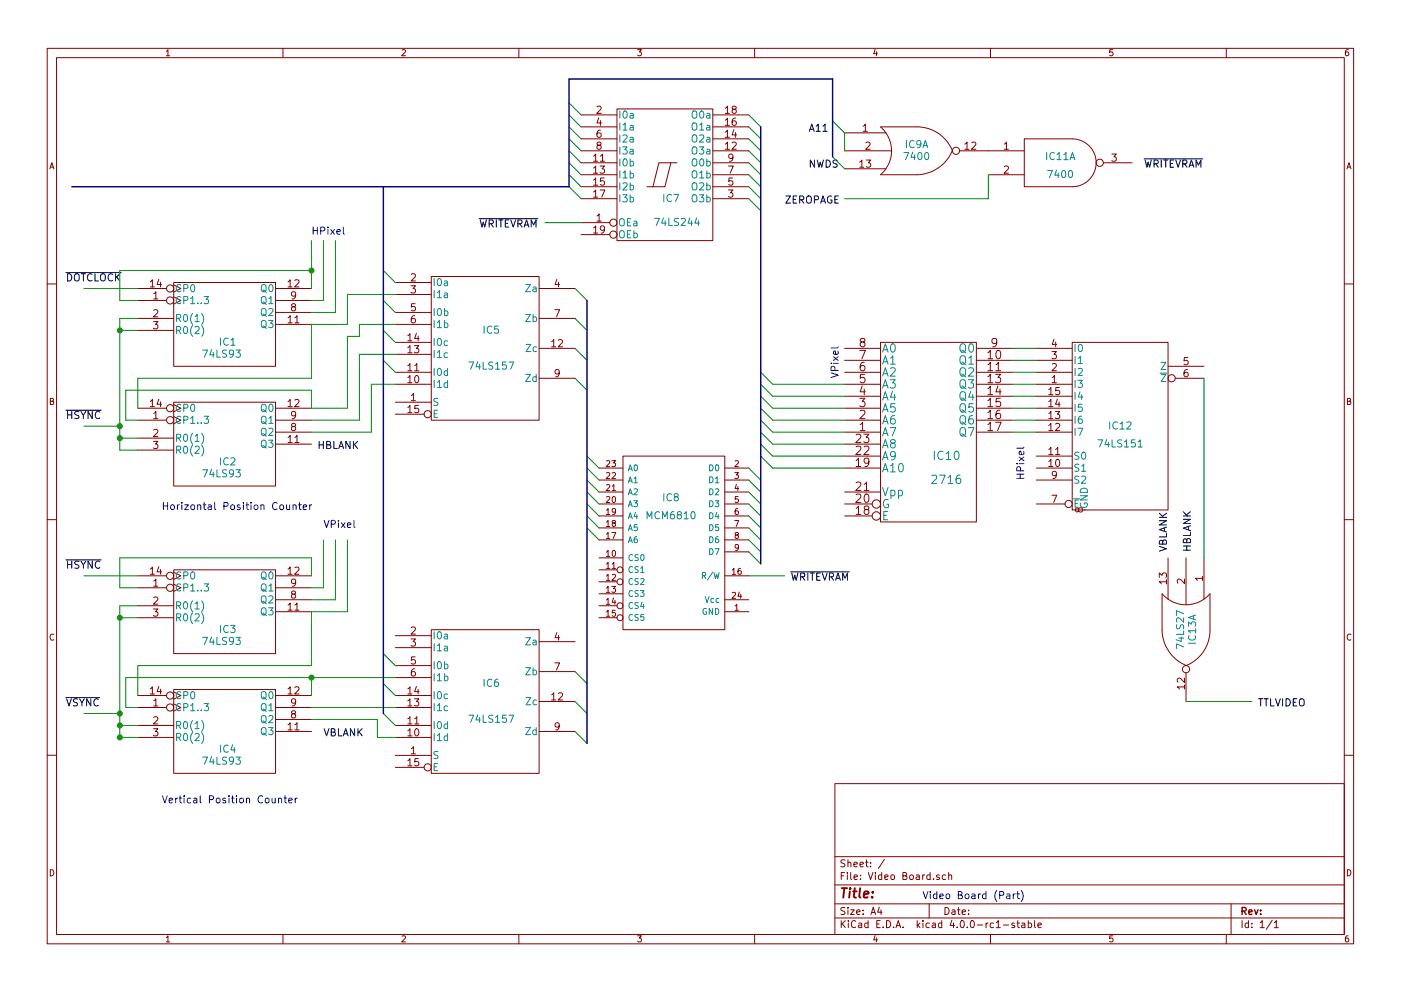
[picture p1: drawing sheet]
<svg xmlns="http://www.w3.org/2000/svg" width="297mm" height="210mm" viewBox="0 0 297 210" stroke-linecap="round" stroke-linejoin="round" font-family="sans-serif">
<g fill="none" stroke="#840000" stroke-width=".21">
<path d="M10 10.3h277v189.9h-277zM12 12.2h273v186.1h-273zM60 10.3v1.9M110 10.3v1.9M160 10.3v1.9M210 10.3v1.9M260 10.3v1.9M123.2 24.4h7.6M123.2 26.9h7.6M123.2 39.6h7.6M123.2 29.5h7.6M123.2 37.1h7.6"/>
<path d="M123.2 32h7.6M123.2 34.5h7.6M130.8 23.1h20.3v27.9h-20.3zM142.2 34.5l-1.2 5.1h-2.6M143.5 34.5h-3.8l-1.3 5.1h-1.2M151.1 24.4h7.6M151.1 26.9h7.6M151.1 39.6h7.6M151.1 29.5h7.6M151.1 37.1h7.6M151.1 32h7.6M151.1 34.5h7.6"/>
<path d="M179.1 32h9.9M179.1 28.2h8.7M179.1 35.8h8.7M186.7 26.9h7.6a8 8 0 0 1 7.6 5.1M186.7 26.9a6.7 6.7 0 0 1 0 10.2M201.9 32a8.3 8.3 0 0 1-7.6 5.1h-7.6M203.5 32h13.7M209.5 37.1h7.7M217.2 29.5h10.1a5.1 5.1 0 0 1 5.1 5 5.1 5.1 0 0 1-5.1 5.1h-10.1zM233.9 34.5h6.1M36.8 59.9h21.6v17.8h-21.6zM83.8 59.9h7.6"/>
<path d="M91.4 58.7h22.9v30.4h-22.9zM123.2 47.2h6.1M123.2 42.2h7.6M123.2 49.8h6.1M151.1 42.2h7.6M10 60.2h2M29.2 63.7h6.1M29.2 67.6h7.6M29.2 70.1h7.6M29.2 61.2h6.1M58.4 63.7h7.6M58.4 66.3h7.6"/>
<path d="M58.4 68.8h7.6M58.4 61.2h7.6M83.8 66.3h7.6M83.8 68.8h7.6M83.8 62.5h7.6M83.8 79h7.6M83.8 75.2h7.6M83.8 72.6h7.6M114.3 67.6h7.6M114.3 61.2h7.6M114.3 73.9h7.6M179.1 79h7.6"/>
<path d="M179.1 73.9h7.6M179.1 76.4h7.6M186.7 72.6h20.3v38.1h-20.3zM207 79h7.6M207 73.9h7.6M207 76.4h7.6M219.7 79h7.6M219.7 73.9h7.6M219.7 76.4h7.6M227.3 72.6h20.3v35.6h-20.3zM247.6 77.7h7.7M285 60.2h2"/>
<path d="M29.2 89.1h6.1M29.2 93h7.6M29.2 95.5h7.6M29.2 86.6h6.1M36.8 85.3h21.6v17.8h-21.6zM58.4 89.1h7.6M58.4 91.7h7.6M58.4 94.2h7.6M58.4 86.6h7.6M83.8 85.3h7.6M83.8 81.5h7.6M83.8 87.9h6.1"/>
<path d="M114.3 80.3h7.6M127 99.3h5.1M132.1 96.8h21.6v36.8h-21.6zM153.7 99.3h5M179.1 89.1h7.6M179.1 91.7h7.6M179.1 94.2h7.6M179.1 86.6h7.6M179.1 81.5h7.6M179.1 99.3h7.6M179.1 84.1h7.6M179.1 96.8h7.6"/>
<path d="M207 89.1h7.6M207 91.7h7.6M207 86.6h7.6M207 81.5h7.6M207 84.1h7.6M219.7 89.1h7.6M219.7 91.7h7.6M219.7 86.6h7.6M219.7 81.5h7.6M219.7 99.3h7.6M219.7 84.1h7.6M219.7 96.8h7.6"/>
<path d="M249.2 80.3h6.1M10 110.3h2M127 101.8h5.1M127 104.4h5.1M127 106.9h5.1M127 109.5h5.1M127 112h5.1M127 114.5h5.1M127 118.4h5.1M153.7 101.8h5M153.7 104.4h5M153.7 106.9h5"/>
<path d="M153.7 109.5h5M153.7 112h5M153.7 114.5h5M153.7 117.1h5M179.1 104.4h7.6M179.1 106.9h5.8M179.1 109.5h5.8M219.7 101.8h7.6M219.7 106.9h6.1M247.6 118.4v8.7M251.5 118.4v9.9M255.3 118.4v8.7"/>
<path d="M285 110.3h2M29.2 124.7h6.1M29.2 128.5h7.6M29.2 131.1h7.6M29.2 122.2h6.1M36.8 120.9h21.6v17.8h-21.6zM58.4 124.7h7.6M58.4 127.2h7.6M58.4 129.8h7.6M58.4 122.2h7.6M83.8 134.9h7.6M83.8 137.4h7.6"/>
<path d="M91.4 133.6h22.9v30.5h-22.9zM114.3 136.1h7.6M127 128.5h3.8M127 131.1h3.8M127 120.9h3.8M127 123.4h3.8M127 126h5.1M153.7 127.2h5M153.7 129.8h5M153.7 122.2h5M246.4 126v7.6a8.3 8.3 0 0 0 5.1 7.6M246.4 126a6.7 6.7 0 0 0 10.1 0"/>
<path d="M256.5 133.6a8 8 0 0 1-5 7.6M256.5 126v7.6M29.2 150.1h6.1M29.2 153.9h7.6M29.2 156.5h7.6M29.2 147.6h6.1M36.8 146.3h21.6v17.8h-21.6zM58.4 150.1h7.6M58.4 152.6h7.6M58.4 155.2h7.6M58.4 147.6h7.6M83.8 150.1h7.6"/>
<path d="M83.8 153.9h7.6M83.8 156.5h7.6M83.8 147.6h7.6M83.8 141.2h7.6M83.8 143.8h7.6M114.3 155.2h7.6M114.3 142.5h7.6M114.3 148.8h7.6M251.5 142.7v6.1M10 160.2h2M83.8 160.3h7.6M83.8 162.8h6.1"/>
<path d="M177 166.3h108v32h-108zM285 160.2h2M60 198.3v1.9M110 198.3v1.9M160 198.3v1.9M177 194.8h108M177 191.8h108M177 187.8h108M177 181.8h108M186.4 192.5l-.3 1h.9M186.8 193v1M187.5 182.3l-1.3 2"/>
<path d="M197 191.8v3M199.1 185.7l-.3-.1-.2 .2v.2l.5 .2v.3h-.5M200.5 185.7l-.4-.1-.3 .3v.6l.3 .1 .4-.1M201.1 185.7l.2-.1 .4 .1 .1 .9M201.1 185.1v1.5M210 198.3v1.9M211.2 196.8h.9M212.7 196.3h1.2M215.1 195.9l-.4-.1-.2 .2 .1 .3 .5 .1v.3h-.6M215.6 195.8h.6M215.8 195.3v1.3l.4 .2M216.7 195.9h.5l.1 .9"/>
<path d="M217.3 196.2l-.7 .3 .2 .3 .5-.1M218 195.9l.4-.1 .3 .3-.1 .6h-.6M218 195.3v1.5M219.4 195.3v1.3l.2 .2M220.1 196.3l.7-.1-.1-.3-.4-.1-.2 .2v.7h.6M260 198.3v1.9M261 191.8v6.5M269.7 195.2l-1.2 2M270.2 195.8l.4-.5v1.5M270.2 196.8h.8"/>
<circle cx="202.7" cy="32" r=".76"/>
<circle cx="233.2" cy="34.5" r=".76"/>
<circle cx="130" cy="49.8" r=".76"/>
<circle cx="130" cy="47.2" r=".76"/>
<circle cx="36.1" cy="63.7" r=".76"/>
<circle cx="36.1" cy="61.2" r=".76"/>
<circle cx="36.1" cy="89.1" r=".76"/>
<circle cx="36.1" cy="86.6" r=".76"/>
<circle cx="90.7" cy="87.9" r=".76"/>
<circle cx="248.4" cy="80.3" r=".76"/>
<circle cx="185.8" cy="109.5" r=".89"/>
<circle cx="185.8" cy="106.9" r=".89"/>
<circle cx="226.6" cy="106.9" r=".76"/>
<circle cx="36.1" cy="124.7" r=".76"/>
<circle cx="36.1" cy="122.2" r=".76"/>
<circle cx="131.4" cy="123.4" r=".63"/>
<circle cx="131.4" cy="120.9" r=".63"/>
<circle cx="131.4" cy="128.5" r=".63"/>
<circle cx="131.4" cy="131.1" r=".63"/>
<circle cx="36.1" cy="147.6" r=".76"/>
<circle cx="36.1" cy="150.1" r=".76"/>
<circle cx="251.5" cy="142" r=".76"/>
<circle cx="90.7" cy="162.8" r=".76"/>
</g>
<path d="M42.7 66.5a1.75 1.75 0 0 1 0 2.3M42.7 69.1a1.75 1.75 0 0 1 0 2.3M42.7 91.9a1.75 1.75 0 0 1 0 2.3M42.7 94.5a1.75 1.75 0 0 1 0 2.3M241.3 94.8h.9M42.7 127.5a1.75 1.75 0 0 1 0 2.3M42.7 130a1.75 1.75 0 0 1 0 2.3M42.7 152.9a1.75 1.75 0 0 1 0 2.3M42.7 155.4a1.75 1.75 0 0 1 0 2.3" fill="none" stroke="#008484" stroke-width=".21"/>
<g fill="none" stroke="#0000c2" stroke-width=".21">
<path d="M72.8 48.2v1.3l.2 .2M177.7 73.6l-.2 .2h-1.3M217.1 94.9l-.2 .2h-1.3M60.8 107.1v.9l.4 .1 .2-.1M61.4 107.1v1M62.1 107.3l.1-.1a.36 .36 0 0 1 .6 .1v.8M62.1 107.1v1M63.3 107.1h.6M63.5 106.6v1.3l.4 .2M64.3 107.6l.7-.1-.1-.3-.4-.1-.2 .2 .1 .7h.5M65.7 107.1v1M66.1 107.1l-.4 .3"/>
<path d="M75 110.4v1.3l.3 .2M59.1 169.5v-.1a.36 .36 0 0 1 .6 .2v.8M59.1 169.3v1.1M60.2 169.3h.6M60.4 168.8v1.3l.4 .3M61.2 169.8l.8-.1-.1-.3-.5-.1-.2 .3 .1 .7h.6M62.6 169.3v1.1M63 169.3l-.4 .3M213.5 189.7h.5l.1 1M214.1 190l-.6 .2a.3 .3 0 0 0 .1 .5l.5-.1M214.8 189.7v1M215.3 189.7l-.5 .3"/>
<path d="M215.6 189.7h.6M215.8 189.1v1.4l.4 .2M216.5 188.9a1.75 1.75 0 0 1 0 2.4"/>
</g>
<path d="M242.6 33.7h12.4M14 57.8h11.7M101.6 46.4h12.4M14 87h7.4M14 118.8h7.4M167.6 121.3h12.5M14 148h7.1" fill="none" stroke="#000" stroke-width=".21"/>
<g fill="none" stroke="#008400" stroke-width=".21">
<path d="M120.6 21.8l2.6 2.6M120.6 24.4l2.6 2.5M120.6 26.9l2.6 2.6M120.6 29.5l2.6 2.5M120.6 32l2.6 2.5M120.6 34.5l2.6 2.6M120.6 37.1l2.6 2.5M120.6 39.6l2.6 2.6M158.7 24.4l2.6 2.5M158.7 26.9l2.6 2.6M158.7 29.5l2.6 2.5M158.7 32l2.6 2.5"/>
<path d="M158.7 34.5l2.6 2.6M158.7 37.1l2.6 2.5M158.7 39.6l2.6 2.6M176.5 25.6l2.6 2.6v3.8M176.5 33.3l2.6 2.5M209.5 37.1v5.1h-30.4M66 51v10.2M66 57.4h-40.6v6.3h3.8M68.6 51v12.7h-2.6M71.1 51v15.3h-5.1M81.3 57.4l2.5 2.5M115.6 47.2h7.6"/>
<path d="M158.7 42.2l2.6 2.5M17.8 61.2h11.4M25.4 70.1h3.8M29.2 67.6h-3.8v27.9h3.8M81.3 63.7l2.5 2.6M81.3 70.1l2.5 2.5M81.3 76.4l2.5 2.6M83.8 62.5h-10.1v6.3h-7.7v11.5h-36.8v6.3M83.8 68.8h-7.6v2.6h-2.5v15.2h-7.7v-3.8h-39.3v6.3h2.5M83.8 75.2h-7.6v13.9h-10.2M121.9 61.2l2.6 2.5M121.9 67.6l2.6 2.5"/>
<path d="M121.9 73.9l2.6 2.5M161.3 79l2.5 2.5h15.3M214.6 73.9h5.1M214.6 76.4h5.1M214.6 79h5.1M17.8 90.4h7.6M25.4 93h3.8M83.8 81.5h-5.1v10.2h-12.7M121.9 80.3l2.6 2.5M124.5 96.8l2.5 2.5M124.5 99.3l2.5 2.5M158.7 99.3l2.6 2.5"/>
<path d="M161.3 81.5l2.5 2.6h15.3M161.3 84.1l2.5 2.5h15.3M161.3 86.6l2.5 2.5h15.3M161.3 89.1l2.5 2.6h15.3M161.3 91.7l2.5 2.5h15.3M161.3 94.2l2.5 2.6h15.3M161.3 96.8l2.5 2.5h15.3M214.6 89.1h5.1M214.6 86.6h5.1M214.6 81.5h5.1M214.6 91.7h5.1M214.6 84.1h5.1"/>
<path d="M255.3 80.3v38.1M68.6 114.5v10.2h-2.6M71.1 114.5v12.7h-5.1M73.7 114.5v15.3h-7.7v11.4h-36.8v6.4M124.5 101.8l2.5 2.6M124.5 104.4l2.5 2.5M124.5 106.9l2.5 2.6M124.5 109.5l2.5 2.5M124.5 112l2.5 2.5M158.7 101.8l2.6 2.6M158.7 104.4l2.6 2.5M158.7 106.9l2.6 2.6"/>
<path d="M158.7 109.5l2.6 2.5M158.7 112l2.6 2.5M158.7 114.5l2.6 2.6M158.7 117.1l2.6 2.5M17.8 122.2h11.4M25.4 131.1h3.8M29.2 128.5h-3.8v28h3.8M66 122.2v-3.8h-40.6v6.3h3.8M81.3 138.7l2.5 2.5M158.7 122.2h7.7M17.8 151.4h7.6M25.4 153.9h3.8"/>
<path d="M66 143.8v3.8M66 150.1h17.8M66 152.6h14v3.9h3.8M81.3 145l2.5 2.6M81.3 151.4l2.5 2.5M83.8 143.8h-57.1v6.3h2.5M121.9 142.5l2.6 2.5M121.9 148.8l2.6 2.6M121.9 155.2l2.6 2.5M251.5 148.8h13.9"/>
</g>
<g fill="#008400" stroke="#008400" stroke-width=".25">
<circle cx="25.4" cy="131.1" r=".51"/>
<circle cx="25.4" cy="153.9" r=".51"/>
<circle cx="25.4" cy="70.1" r=".51"/>
<circle cx="25.4" cy="93" r=".51"/>
<circle cx="25.4" cy="151.4" r=".51"/>
<circle cx="25.4" cy="90.4" r=".51"/>
<circle cx="25.4" cy="156.5" r=".51"/>
<circle cx="66" cy="57.4" r=".51"/>
<circle cx="66" cy="143.8" r=".51"/>
</g>
<path d="M81.3 39.6v111.8M161.3 26.9v92.7M176.5 33.3v-16.5h-55.9v22.8h-105.4M124.5 63.7v94" fill="none" stroke="#000084" stroke-width=".3"/>
<text font-size="2.8" fill="#840000" x="178" y="190.5">Title:</text>
<g font-size="2.5" fill="#840000">
<text x="182.2" y="76.2">7</text>
<text x="182.2" y="73.7">8</text>
<text x="209.4" y="76.2">10</text>
<text x="210.1" y="73.7">9</text>
<text x="182.2" y="83.8">4</text>
<text x="182.2" y="81.3">5</text>
<text x="182.2" y="78.7">6</text>
<text x="209.4" y="78.7">11</text>
<text x="209.4" y="81.3">13</text>
<text x="209.4" y="83.8">14</text>
<text x="182.2" y="88.9">2</text>
<text x="182.2" y="86.4">3</text>
<text x="209.4" y="86.4">15</text>
<text x="209.4" y="88.9">16</text>
<text x="181.5" y="94">23</text>
<text x="182.2" y="91.4">1</text>
<text x="209.4" y="91.4">17</text>
<text x="181.5" y="96.5">22</text>
<text x="181.5" y="99.1">19</text>
<text x="181.5" y="106.7">20</text>
<text x="181.5" y="104.1">21</text>
<text x="181.5" y="109.2">18</text>
</g>
<g font-size="2.5" fill="#008484">
<text x="186.9" y="77.3">A1</text>
<text x="186.9" y="74.8">A0</text>
<text x="203.5" y="74.8">Q0</text>
<text x="203.5" y="77.3">Q1</text>
<text x="186.9" y="82.4">A3</text>
<text x="186.9" y="79.9">A2</text>
<text x="203.5" y="79.9">Q2</text>
<text x="203.5" y="82.4">Q3</text>
<text x="186.9" y="87.5">A5</text>
<text x="186.9" y="85">A4</text>
<text x="203.5" y="85">Q4</text>
<text x="203.5" y="87.5">Q5</text>
<text x="186.9" y="92.6">A7</text>
<text x="186.9" y="90">A6</text>
<text x="186.9" y="95.1">A8</text>
<text x="203.5" y="90">Q6</text>
<text x="203.5" y="92.6">Q7</text>
<text x="186.9" y="97.7">A9</text>
<text x="186.9" y="100.2">A10</text>
<text x="198" y="97.6">IC10</text>
<text x="186.9" y="107.8">G</text>
<text x="186.9" y="105.3">Vpp</text>
<text x="197.9" y="102.7">2716</text>
<text x="186.9" y="110.4">E</text>
</g>
<g font-size="2.1" fill="#840000">
<text x="126.4" y="24.1">2</text>
<text x="126.4" y="26.7">4</text>
<text x="126.4" y="29.2">6</text>
<text x="153.8" y="29.2">14</text>
<text x="153.8" y="26.7">16</text>
<text x="153.8" y="24.1">18</text>
<text x="182.9" y="27.9">1</text>
<text x="125.8" y="34.3">11</text>
<text x="126.4" y="31.7">8</text>
<text x="153.8" y="31.7">12</text>
<text x="154.4" y="34.3">9</text>
<text x="182.3" y="35.6">13</text>
<text x="183.4" y="31.7">2</text>
<text x="204.6" y="31.7">12</text>
<text x="212.8" y="31.7">1</text>
<text x="235.6" y="34.3">3</text>
<text x="125.8" y="36.8">13</text>
<text x="125.8" y="39.4">15</text>
<text x="125.8" y="41.9">17</text>
<text x="154.4" y="41.9">3</text>
<text x="154.4" y="39.4">5</text>
<text x="154.4" y="36.8">7</text>
<text x="212.8" y="36.8">2</text>
<text x="126.4" y="47">1</text>
<text x="125.8" y="49.5">19</text>
<text x="87" y="59.7">2</text>
<text x="31.9" y="61">14</text>
<text x="32.4" y="63.5">1</text>
<text x="61.1" y="61">12</text>
<text x="61.6" y="63.5">9</text>
<text x="87" y="62.2">3</text>
<text x="117.5" y="61">4</text>
<text x="32.4" y="67.3">2</text>
<text x="32.4" y="69.8">3</text>
<text x="61.1" y="68.6">11</text>
<text x="61.6" y="66">8</text>
<text x="87" y="66">5</text>
<text x="87" y="68.6">6</text>
<text x="117.5" y="67.3">7</text>
<text x="86.5" y="74.9">13</text>
<text x="86.5" y="72.4">14</text>
<text x="116.9" y="73.7">12</text>
<text x="222.9" y="76.2">3</text>
<text x="222.9" y="73.7">4</text>
<text x="250.9" y="77.5">5</text>
<text x="86.5" y="81.3">10</text>
<text x="86.5" y="78.7">11</text>
<text x="117.5" y="80">9</text>
<text x="222.4" y="83.8">15</text>
<text x="222.9" y="81.3">1</text>
<text x="222.9" y="78.7">2</text>
<text x="250.9" y="80">6</text>
<text x="31.9" y="86.4">14</text>
<text x="32.4" y="88.9">1</text>
<text x="61.1" y="86.4">12</text>
<text x="61.6" y="88.9">9</text>
<text x="86.5" y="87.6">15</text>
<text x="87" y="85.1">1</text>
<text x="222.4" y="88.9">13</text>
<text x="222.4" y="86.4">14</text>
<text x="32.4" y="92.7">2</text>
<text x="32.4" y="95.2">3</text>
<text x="61.1" y="94">11</text>
<text x="61.6" y="91.4">8</text>
<text x="222.4" y="91.4">12</text>
<text x="222.4" y="99.1">10</text>
<text x="222.4" y="96.5">11</text>
<text x="222.9" y="101.6">9</text>
<text x="222.9" y="106.7">7</text>
<text x="229.6" y="108.8" transform="rotate(-90 229.6 108.8)">8</text>
<text x="31.9" y="121.9">14</text>
<text x="32.4" y="124.5">1</text>
<text x="61.1" y="121.9">12</text>
<text x="61.6" y="124.5">9</text>
<text x="247.4" y="123.9" transform="rotate(-90 247.4 123.9)">13</text>
<text x="251.2" y="123.9" transform="rotate(-90 251.2 123.9)">2</text>
<text x="255" y="123.3" transform="rotate(-90 255 123.3)">1</text>
<text x="32.4" y="128.3">2</text>
<text x="32.4" y="130.8">3</text>
<text x="61.1" y="129.5">11</text>
<text x="61.6" y="127">8</text>
<text x="87" y="134.6">2</text>
<text x="87" y="137.2">3</text>
<text x="117.5" y="135.9">4</text>
<text x="87" y="141">5</text>
<text x="87" y="143.5">6</text>
<text x="117.5" y="142.2">7</text>
<text x="31.9" y="147.3">14</text>
<text x="32.4" y="149.9">1</text>
<text x="61.1" y="147.3">12</text>
<text x="61.6" y="149.9">9</text>
<text x="86.5" y="149.9">13</text>
<text x="86.5" y="147.3">14</text>
<text x="116.9" y="148.6">12</text>
<text x="251.2" y="146.2" transform="rotate(-90 251.2 146.2)">12</text>
<text x="32.4" y="153.7">2</text>
<text x="61.1" y="154.9">11</text>
<text x="61.6" y="152.4">8</text>
<text x="86.5" y="153.7">11</text>
<text x="117.5" y="154.9">9</text>
<text x="32.4" y="156.2">3</text>
<text x="86.5" y="156.2">10</text>
<text x="87" y="160">1</text>
<text x="86.5" y="162.6">15</text>
<text x="178" y="184">Sheet: /</text>
<text x="178" y="186.7">File: Video Board.sch</text>
<text x="178" y="196.9">KiCad E.D.A. kicad 4.0.0-rc1-stable</text>
<text x="178" y="194.1">Size: A4</text>
<text x="200" y="194.1">Date:</text>
<text x="263" y="194.1">Rev:</text>
<text x="263" y="196.9">Id: 1/1</text>
</g>
<g font-size="2.1" fill="#008484">
<text x="131.1" y="25.1">I0a</text>
<text x="131.1" y="27.7">I1a</text>
<text x="146.9" y="27.7">O1a</text>
<text x="146.9" y="25.1">O0a</text>
<text x="131.1" y="30.2">I2a</text>
<text x="131.1" y="32.8">I3a</text>
<text x="131.1" y="35.3">I0b</text>
<text x="146.7" y="35.3">O0b</text>
<text x="146.9" y="32.8">O3a</text>
<text x="146.9" y="30.2">O2a</text>
<text x="191.9" y="31.4">IC9A</text>
<text x="191.9" y="34">7400</text>
<text x="221.8" y="34">IC11A</text>
<text x="131.1" y="37.8">I1b</text>
<text x="131.1" y="40.4">I2b</text>
<text x="146.7" y="40.4">O2b</text>
<text x="146.7" y="37.8">O1b</text>
<text x="222.4" y="37.8">7400</text>
<text x="131.1" y="42.9">I3b</text>
<text x="139.2" y="47.9">74LS244</text>
<text x="140.6" y="42.8">IC7</text>
<text x="146.7" y="42.9">O3b</text>
<text x="131.1" y="48">OEa</text>
<text x="131.1" y="50.5">OEb</text>
<text x="37.1" y="64.5">CP1..3</text>
<text x="37.1" y="62">CP0</text>
<text x="55.3" y="64.5">Q1</text>
<text x="55.3" y="62">Q0</text>
<text x="91.7" y="60.7">I0a</text>
<text x="91.7" y="63.2">I1a</text>
<text x="111.6" y="62">Za</text>
<text x="37.1" y="68.3">R0(1)</text>
<text x="37.1" y="70.9">R0(2)</text>
<text x="55.3" y="67.1">Q2</text>
<text x="55.3" y="69.6">Q3</text>
<text x="91.7" y="67.1">I0b</text>
<text x="91.7" y="69.6">I1b</text>
<text x="102.5" y="70.8">IC5</text>
<text x="111.5" y="68.3">Zb</text>
<text x="43.3" y="75.9">74LS93</text>
<text x="46.6" y="73.3">IC1</text>
<text x="91.7" y="75.9">I1c</text>
<text x="91.7" y="73.4">I0c</text>
<text x="111.6" y="74.7">Zc</text>
<text x="227.6" y="77.2">I1</text>
<text x="227.6" y="74.7">I0</text>
<text x="91.7" y="82.3">I1d</text>
<text x="91.7" y="79.8">I0d</text>
<text x="99.8" y="78.4">74LS157</text>
<text x="111.5" y="81">Zd</text>
<text x="227.6" y="82.3">I3</text>
<text x="227.6" y="79.8">I2</text>
<text x="246.1" y="78.5">Z</text>
<text x="246.1" y="81">Z</text>
<text x="37.1" y="89.9">CP1..3</text>
<text x="37.1" y="87.4">CP0</text>
<text x="55.3" y="89.9">Q1</text>
<text x="55.3" y="87.4">Q0</text>
<text x="91.7" y="86.1">S</text>
<text x="91.7" y="88.6">E</text>
<text x="227.6" y="89.9">I6</text>
<text x="227.6" y="87.4">I5</text>
<text x="227.6" y="84.8">I4</text>
<text x="37.1" y="93.7">R0(1)</text>
<text x="55.3" y="92.5">Q2</text>
<text x="55.3" y="95">Q3</text>
<text x="227.6" y="92.5">I7</text>
<text x="233.2" y="94.9">74LS151</text>
<text x="235.3" y="91.1">IC12</text>
<text x="37.1" y="96.3">R0(2)</text>
<text x="43.3" y="101.3">74LS93</text>
<text x="46.6" y="98.7">IC2</text>
<text x="227.6" y="100.1">S1</text>
<text x="227.6" y="97.5">S0</text>
<text x="140.6" y="106.3">IC8</text>
<text x="227.6" y="107.7">E</text>
<text x="227.6" y="102.6">S2</text>
<text x="230.6" y="107.9" transform="rotate(-90 230.6 107.9)">GND</text>
<text x="137.4" y="110.2">MCM6810</text>
<text x="37.1" y="125.5">CP1..3</text>
<text x="37.1" y="122.9">CP0</text>
<text x="55.3" y="125.5">Q1</text>
<text x="55.3" y="122.9">Q0</text>
<text x="37.1" y="129.3">R0(1)</text>
<text x="37.1" y="131.8">R0(2)</text>
<text x="55.3" y="128">Q2</text>
<text x="55.3" y="130.6">Q3</text>
<text x="43.3" y="136.8">74LS93</text>
<text x="46.6" y="134.3">IC3</text>
<text x="91.7" y="135.6">I0a</text>
<text x="111.6" y="136.9">Za</text>
<text x="251" y="137.3" transform="rotate(-90 251 137.3)">74LS27</text>
<text x="253.6" y="136.6" transform="rotate(-90 253.6 136.6)">IC13A</text>
<text x="91.7" y="138.2">I1a</text>
<text x="91.7" y="142">I0b</text>
<text x="111.5" y="143.3">Zb</text>
<text x="37.1" y="148.3">CP0</text>
<text x="55.3" y="148.3">Q0</text>
<text x="91.7" y="144.5">I1b</text>
<text x="91.7" y="148.3">I0c</text>
<text x="102.5" y="145.7">IC6</text>
<text x="111.6" y="149.6">Zc</text>
<text x="37.1" y="150.9">CP1..3</text>
<text x="37.1" y="154.7">R0(1)</text>
<text x="55.3" y="153.4">Q2</text>
<text x="55.3" y="150.9">Q1</text>
<text x="55.3" y="156">Q3</text>
<text x="91.7" y="154.7">I0d</text>
<text x="91.7" y="150.9">I1c</text>
<text x="99.8" y="153.3">74LS157</text>
<text x="111.5" y="156">Zd</text>
<text x="37.1" y="157.2">R0(2)</text>
<text x="46.6" y="159.7">IC4</text>
<text x="91.7" y="161">S</text>
<text x="91.7" y="157.2">I1d</text>
<text x="43.3" y="162.2">74LS93</text>
<text x="91.7" y="163.6">E</text>
</g>
<g font-size="2.1">
<text x="171.4" y="27.9">A11</text>
<text x="171.4" y="35.6">NWDS</text>
<text x="242.6" y="35.6">WRITEVRAM</text>
<text x="166.4" y="43.2">ZEROPAGE</text>
<text x="101.6" y="48.3">WRITEVRAM</text>
<text x="14" y="59.7">DOTCLOCK</text>
<text x="14" y="88.9">HSYNC</text>
<text x="67.3" y="95.2">HBLANK</text>
<text x="247.4" y="117.1" transform="rotate(-90 247.4 117.1)">VBLANK</text>
<text x="252.5" y="117.1" transform="rotate(-90 252.5 117.1)">HBLANK</text>
<text x="14" y="120.6">HSYNC</text>
<text x="167.6" y="123.2">WRITEVRAM</text>
<text x="14" y="149.9">VSYNC</text>
<text x="266.7" y="149.9">TTLVIDEO</text>
<text x="68.6" y="156.2">VBLANK</text>
</g>
<g font-size="2.1" fill="#0000c2">
<text x="66" y="49.8">HPixel</text>
<text x="177.8" y="80.3" transform="rotate(-90 177.8 80.3)">VPixel</text>
<text x="217.2" y="101.8" transform="rotate(-90 217.2 101.8)">HPixel</text>
<text x="34.3" y="108.2">Horizontal Position Counter</text>
<text x="68.6" y="112">VPixel</text>
<text x="34.3" y="170.4">Vertical Position Counter</text>
<text x="195.6" y="190.7">Video Board (Part)</text>
</g>
<g font-size="1.8" fill="#840000">
<text x="35" y="11.9">1</text>
<text x="85" y="11.9">2</text>
<text x="135" y="11.9">3</text>
<text x="185" y="11.9">4</text>
<text x="235" y="11.9">5</text>
<text x="285" y="11.9">6</text>
<text x="10.4" y="35.9">A</text>
<text x="285.4" y="35.9">A</text>
<text x="10.4" y="85.9">B</text>
<text x="285.4" y="85.9">B</text>
<text x="128.6" y="101.6">22</text>
<text x="128.6" y="99.1">23</text>
<text x="155.7" y="99.1">2</text>
<text x="155.7" y="101.6">3</text>
<text x="128.6" y="106.7">20</text>
<text x="128.6" y="104.1">21</text>
<text x="155.7" y="104.1">4</text>
<text x="155.7" y="106.7">5</text>
<text x="128.6" y="111.8">18</text>
<text x="128.6" y="109.2">19</text>
<text x="155.7" y="109.2">6</text>
<text x="155.7" y="111.8">7</text>
<text x="128.6" y="118.1">10</text>
<text x="128.6" y="114.3">17</text>
<text x="155.7" y="114.3">8</text>
<text x="155.7" y="116.8">9</text>
<text x="128.6" y="120.6">11</text>
<text x="128.6" y="123.2">12</text>
<text x="128.6" y="125.7">13</text>
<text x="155.2" y="121.9">16</text>
<text x="128.6" y="128.3">14</text>
<text x="128.6" y="130.8">15</text>
<text x="155.2" y="127">24</text>
<text x="155.7" y="129.5">1</text>
<text x="10.4" y="135.9">C</text>
<text x="285.4" y="135.9">C</text>
<text x="10.4" y="185.9">D</text>
<text x="285.4" y="185.9">D</text>
<text x="35" y="199.9">1</text>
<text x="85" y="199.9">2</text>
<text x="135" y="199.9">3</text>
<text x="185" y="199.9">4</text>
<text x="235" y="199.9">5</text>
<text x="285" y="199.9">6</text>
</g>
<g font-size="1.8" fill="#008484">
<text x="133.1" y="99.9">A0</text>
<text x="150.4" y="99.9">D0</text>
<text x="133.1" y="107.6">A3</text>
<text x="133.1" y="105">A2</text>
<text x="133.1" y="102.5">A1</text>
<text x="150.4" y="102.5">D1</text>
<text x="150.4" y="105">D2</text>
<text x="150.4" y="107.6">D3</text>
<text x="133.1" y="112.6">A5</text>
<text x="133.1" y="110.1">A4</text>
<text x="150.4" y="110.1">D4</text>
<text x="150.4" y="112.6">D5</text>
<text x="133.1" y="119">CS0</text>
<text x="133.1" y="115.2">A6</text>
<text x="150.4" y="115.2">D6</text>
<text x="150.4" y="117.7">D7</text>
<text x="133.1" y="121.5">CS1</text>
<text x="133.1" y="124.1">CS2</text>
<text x="149.2" y="122.8">R/W</text>
<text x="133.1" y="126.6">CS3</text>
<text x="133.1" y="129.2">CS4</text>
<text x="133.1" y="131.7">CS5</text>
<text x="148.7" y="130.4">GND</text>
<text x="149.5" y="127.9">Vcc</text>
</g>
</svg>
